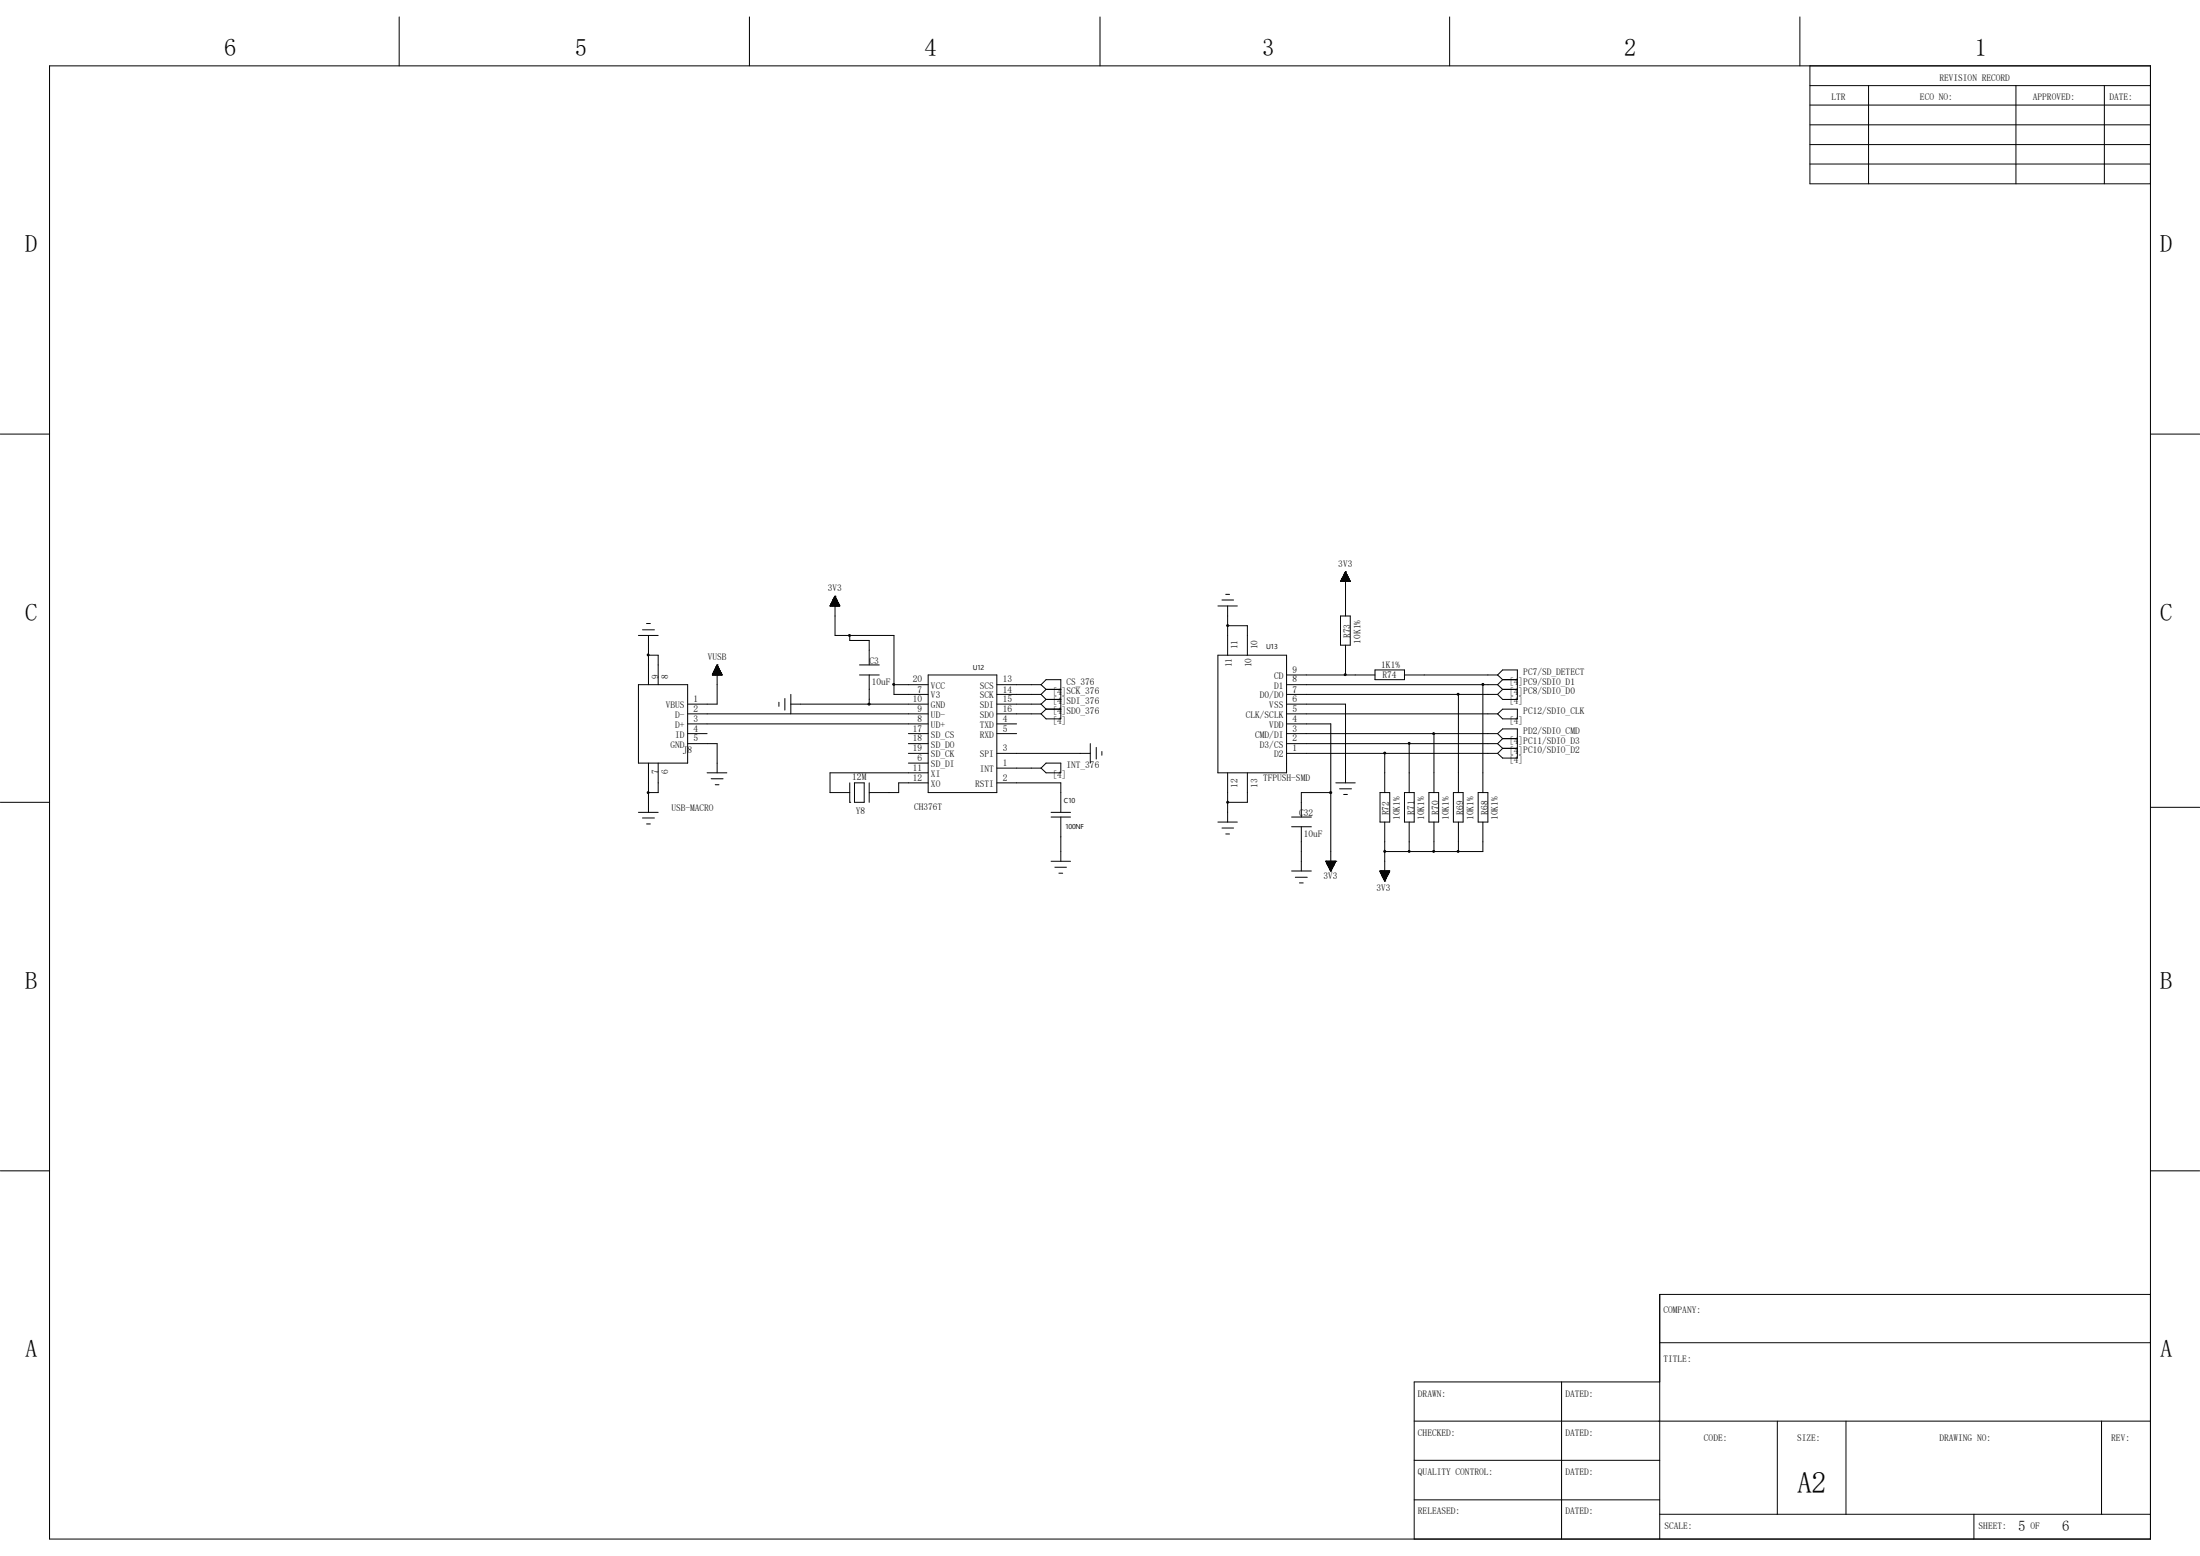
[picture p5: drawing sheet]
<svg xmlns="http://www.w3.org/2000/svg" width="297mm" height="210mm" viewBox="0 0 297 210" stroke-linecap="round" stroke-linejoin="round" font-family="sans-serif">
<g fill="none" stroke="#000" stroke-width=".14">
<path d="M6.7 8.9h283.6v198.8h-283.6zM53.9 2.3v6.6M101.2 2.3v6.6M148.5 2.3v6.6M195.7 2.3v6.6M243 2.3v6.6M244.3 8.9v15.9h46M244.3 16.8h46M244.3 11.6h46M244.3 14.2h46M244.3 19.5h46M252.3 11.6v13.2"/>
<path d="M272.2 11.6v13.2M284.1 11.6v13.2M244.3 22.1h46M0 58.6h6.7M290.3 58.6h6.7M181 78.4l1.3 .1M181.1 78.4h1.1M181.1 78.3v.2M181.1 78.3h1.1M181.1 78.2v.3M181.1 78.2h1.1v.3M181.1 78.1h1"/>
<path d="M181.1 78.1v.4M181.2 78.1h.9M181.2 78h.9v.5M181.2 78v.5M181.3 78h.7M181.3 77.9h.7M181.3 77.9v.6M181.4 77.8h.6v.7M181.4 77.7h.5M181.4 77.7h.5v.8M181.4 77.6v.9M181.4 77.6h.5"/>
<path d="M181.4 77.5v1M181.5 77.6h.4v.9M181.5 77.5h.3M181.5 77.4v1.1M181.5 77.4h.3M181.5 77.4h.2v1.1M181.5 77.3v1.2M181.6 77.3h.1M181.6 77.2v1.3M181.7 77.2h.1M181.7 77.2v5.9M181.7 77.2l-.7 1.3h1.3"/>
<path d="M181.7 77.2l.6 1.3M181.7 77.3v1.2M181.8 77.5v1M181.9 77.8h-.5v.7M182 77.9v.6M182.1 78.1v.4M182.2 78.4h-1.2v.1M182.2 78.3v.2M86.2 92.4h6.6v10.6h-6.6zM86.2 85.8h2.7M86.7 85h1.6M87.3 84.2h.5"/>
<path d="M87.5 88.4h1.4v4M87.5 85.8v6.6M92.8 99h2.7M92.8 97.7h32.5M92.8 96.4h32.5M96.2 91.1v-.1h1.3v.1M96.2 91h1.3M96.2 91.1v-.2h1.2v.2M96.3 90.8h1.1M96.3 90.8h1.1v.3M96.4 90.7h.9v.4M96.4 90.6h.8"/>
<path d="M96.4 90.7v.4M96.4 91.1v-.5h.8v.5M96.4 90.5h.8v.6M96.4 90.5v.6M96.5 90.5h.7M96.5 90.4h.6v.7M96.5 90.3v.8M96.5 90.3h.6M96.6 90.3h.5v.8M96.6 90.2h.4v.9M96.6 90.1h.4v1M96.6 90v1.1"/>
<path d="M96.7 90h.2M96.7 90h.2v1.1M96.7 89.9v1.2M96.7 89.9h.2M96.8 89.9h.1v1.2M96.8 89.8v1.3M96.8 89.7h.1M96.8 89.7l.7 1.4h-1.3M96.8 89.7v5.3h-4M96.8 89.7l-.6 1.4M96.8 89.8h.1M97 90.1h-.4v1"/>
<path d="M97.1 90.2h-.5v.9M97.3 90.8h-1v.3M105.2 94.8v.5M106 94.3v1.5M106.8 95h18.5M106.8 93.7v2.7M112.1 81.7l1.3 .1M112.1 81.8v-.2h1.2v.2M112.2 81.6h1.1M112.2 81.5h1v.3M112.2 81.5v.3M112.2 81.5h1"/>
<path d="M112.2 81.4h1v.4M112.2 81.4v.4M112.3 81.4h.9M112.3 81.8v-.5h.9v.5M112.3 81.3h.8M112.4 81.8v-.6h.7v.6M112.4 81.2h.7M112.4 81.1h.6v.7M112.4 81.1v.7M112.4 81.1h.6M112.4 81h.6v.8M112.4 80.9v.9"/>
<path d="M112.5 80.9h.4M112.5 80.9h.4v.9M112.5 80.9v.9M112.6 80.9h.3M112.6 80.8h.3v1M112.6 80.7v1.1M112.6 80.7h.3M112.6 80.7h.2v1.1M112.6 80.6v1.2M112.6 80.6h.2M112.7 80.6h.1v1.2M112.7 80.5h.1"/>
<path d="M112.7 80.5v5.3h8v7.9h4.6M112.7 80.5l-.6 1.3h1.3M112.7 80.5l.7 1.3M112.7 80.5v1.3M113.3 81.7h-1.2v.1M114.7 85.8v.6h2.6v3.3M116 91.1h2.7M116 89.7h2.7M117.3 91.1v3.9M120.7 92.4h4.6M122.6 99h2.7M125.3 91.1h9.3v15.9h-9.3z"/>
<path d="M134.6 99h2.6M134.6 97.7h2.6M134.6 96.4h5.9M134.6 95h5.9M134.6 93.7h5.9M134.6 92.4h5.9M140.5 92.4l.7-.7h2v5.3h-2l-.7-.6M140.5 92.4l.7 .6M140.5 93.7l.7 .7M140.5 95l.7 .7M141.2 93h2M141.2 94.4h2"/>
<path d="M141.2 93l-.7 .7M141.2 95.7h2M141.2 94.4l-.7 .6M141.2 95.7l-.7 .7M164.4 88.4h9.3v15.9h-9.3zM164.4 81.8h2.6M165 81h1.5M165.5 80.2h.5M165.7 81.8v6.6M165.7 84.5h2.7v3.9M173.7 91.1h11.9M173.7 99h28.5"/>
<path d="M173.7 97.7h6v19.9M173.7 96.4h28.5M173.7 95h8v10.7M173.7 93.7h28.5M173.7 92.4h28.5M181 83.1h1.3v4h-1.3zM181.7 87.1v4M185.6 90.4h4v1.3h-4zM189.6 91.1h12.6M193.6 99v8M196.9 93.7h.1M196.9 93.7v13.3"/>
<path d="M200.2 92.4h.1M200.2 92.4v14.6M202.2 91.1l.7-.7h2v4h-2l-.7-.7M202.2 96.4l.7-.7h2v1.3h-2zM202.2 91.1l.7 .6M202.2 99l.7-.6h2v3.9h-2l-.7-.6M202.2 92.4l.7 .6M202.2 99l.7 .7M202.9 91.7h2M202.9 93h2M202.9 91.7l-.7 .7M202.9 93l-.7 .7"/>
<path d="M202.9 99.7h2M202.9 99.7l-.7 .7M0 108.3h6.7M86.2 109.6h2.7M86.7 110.4h1.6M87.3 111.2h.5M87.5 103v6.6M88.9 103v4h-1.4M92.8 100.4h4v3.9M95.5 104.3h2.6M96 105.1h1.6M96.6 105.9h.5"/>
<path d="M114.7 108.3h.1M114.7 105.7v2.6M115.4 105.7h1.3v2.6h-1.3zM117.3 105.7v2.6M122.6 103h2.7M122.6 101.7h2.7M122.6 100.4h2.7M125.3 104.3h-13.2v2.7h2.6M125.3 105.7h-4v1.3h-4M134.6 105.7h8.6v3.9M134.6 101.7h12.6M134.6 103.7h5.9"/>
<path d="M141.2 103h2v1.3h-2l-.7-.6zM141.9 109.6h2.6M141.9 110.3h2.6M141.9 116.2h2.6M142.4 117.1h1.6M143 117.9h.5M143.2 110.3v5.9M147.2 100.4v2.6M148 100.9v1.5M148.8 101.4v.5M164.4 111h2.6M165 111.8h1.5"/>
<path d="M165.5 112.6h.5M165.7 104.3v6.7M168.4 104.3v4h-2.7M173.7 101.7h28.5M173.7 100.4h28.5M174.4 110.3h2.6M174.4 111.6h2.6M174.4 117.6h2.6M174.9 118.4h1.6M175.4 119.2h.5M175.7 111.6v6M179 116.2h.1"/>
<path d="M179 116.2h1.3M179 116.2l.7 1.4M179 116.3h1.3M179.1 116.4h1.2M179.1 116.2v.2h1.2v-.2M179.1 116.5h1.1M179.1 116.2v.3M179.2 116.2v.4M179.2 116.6h.9M179.2 116.2v.5M179.2 116.2v.6h.9v-.6M179.2 116.8h.9"/>
<path d="M179.3 116.8h.7M179.3 116.2v.7h.7M179.4 116.2v.9M179.4 117.1h.5M179.5 116.2v1h.4M179.5 116.2v1.1h.3M179.5 116.2v1.2M179.6 117.4h.1M179.6 116.2v1.3M179.6 117.5h.1M179.6 116.2v1.4M179.7 117.6h.1"/>
<path d="M179.7 107h-4v3.3M179.7 116.2v1.3h-.1M179.7 116.2v1.2h-.1M179.8 116.2v1.1h-.3M179.8 116.2v1h-.3M179.9 116.2v.9h-.4M180 116.2v.8h-.6M180 116.2v.7h-.7M180.1 116.2v.5h-.9M180.2 116.2v.4h-1M180.2 116.2v.3h-1.1M180.3 116.2h.1"/>
<path d="M180.3 105.7h2.7M180.3 116.2l-.6 1.4M180.8 106.5h1.7M181.4 107.2h.5M186.3 107h1.3v4h-1.3zM186.3 117.6h1.3M186.3 117.6l.6 1.3M186.3 117.6h1.3l-.7 1.3M186.4 117.6v.2h1.1v-.2M186.4 117.7h1.2M186.4 117.8h1.1M186.4 117.6v.3h1.1"/>
<path d="M186.5 118h.9M186.5 117.6v.4M186.5 117.6v.5h.9v-.5M186.6 118.1h.8M186.6 117.6v.6M186.6 118.2h.7M186.6 117.6v.7M186.6 118.3h.6M186.7 117.6v.8M186.7 118.4h.5M186.7 117.6v.9M186.8 118.5h.3"/>
<path d="M186.8 117.6v1.1h.3M186.9 117.6v1.1h.1M186.9 117.6v1.2M186.9 118.9h.1M186.9 101.7v5.3M186.9 111v7.9M186.9 118.8h.1M187 117.6v1.2h-.1M187.1 117.6v1.1h-.2M187.1 117.6v1h-.3M187.2 117.6v.9h-.5M187.2 117.6v.8h-.5"/>
<path d="M187.2 117.6v.7h-.6M187.3 117.6v.6h-.7M187.5 117.6v.3h-1M187.5 117.6v.3h-1.1M189.6 107h1.3v4h-1.3zM190.2 100.4v6.6M190.2 111v3.9M192.9 107h1.3v4h-1.3zM193.6 111v3.9M196.2 107h1.3v4h-1.3zM196.9 111v3.9M199.6 107h1.3v4h-1.3z"/>
<path d="M200.2 111v3.9h-13.3M202.2 100.4l.7 .6M202.9 101h2M202.9 101l-.7 .7M290.3 109h6.7M0 158h6.7M290.3 158h6.7M290.3 174.7h-66.2v33M190.9 191.8h99.4M190.9 197.1h33.2M210.8 186.5v21.2M224.1 181.2h66.2"/>
<path d="M224.1 186.5h-33.2v21.2M239.9 191.8v12.6M249.2 191.8v12.6M283.7 191.8v12.6M190.9 202.4h33.2M224.1 204.4h66.2M266.5 204.4v3.3"/>
</g>
<g fill="#000" stroke="#000" stroke-width=".14">
<path d="M117.2 94.9h.2v.2h-.2z" fill-rule="evenodd"/>
<path d="M179.5 106.9h.2v.2h-.2z" fill-rule="evenodd"/>
<circle cx="87.5" cy="88.4" r=".13"/>
<circle cx="114.7" cy="85.8" r=".13"/>
<circle cx="120.7" cy="92.4" r=".13"/>
<circle cx="165.7" cy="84.4" r=".13"/>
<circle cx="181.6" cy="91.1" r=".13"/>
<circle cx="193.5" cy="99" r=".13"/>
<circle cx="196.8" cy="93.7" r=".13"/>
<circle cx="200.2" cy="92.4" r=".13"/>
<circle cx="87.5" cy="107" r=".13"/>
<circle cx="165.7" cy="108.3" r=".13"/>
<circle cx="186.9" cy="101.6" r=".13"/>
<circle cx="186.9" cy="114.9" r=".13"/>
<circle cx="190.2" cy="100.3" r=".13"/>
<circle cx="190.2" cy="114.9" r=".13"/>
<circle cx="193.5" cy="114.9" r=".13"/>
<circle cx="196.8" cy="114.9" r=".13"/>
</g>
<text font-size="4" x="242.6" y="201.5">A2</text>
<g font-size="3.3">
<text x="30.3" y="7.6">6</text>
<text x="77.6" y="7.6">5</text>
<text x="124.8" y="7.6">4</text>
<text x="170.4" y="7.6">3</text>
<text x="219.3" y="7.6">2</text>
<text x="266.6" y="7.6">1</text>
<text x="3.4" y="34.1">D</text>
<text x="291.6" y="34.1">D</text>
<text x="3.4" y="83.8">C</text>
<text x="291.6" y="83.8">C</text>
<text x="3.4" y="133.5">B</text>
<text x="291.6" y="133.5">B</text>
<text x="3.4" y="183.2">A</text>
<text x="291.6" y="183.2">A</text>
</g>
<g font-size="2">
<text x="272.5" y="206.6">5</text>
<text x="278.4" y="206.6">6</text>
</g>
<g font-size="1.3">
<text x="261.8" y="10.9">REVISION RECORD</text>
<text x="247.3" y="13.5">LTR</text>
<text x="259.2" y="13.5">ECO NO:</text>
<text x="274.4" y="13.5">APPROVED:</text>
<text x="284.8" y="13.5">DATE:</text>
<text x="180.7" y="76.5">3V3</text>
<text x="111.8" y="79.8">3V3</text>
<text x="95.5" y="89.1">VUSB</text>
<text x="117.4" y="89.7">C3</text>
<text x="167.1" y="87.6" transform="rotate(-90 167.1 87.6)">11</text>
<text x="169.8" y="87.6" transform="rotate(-90 169.8 87.6)">10</text>
<text x="182.3" y="86.1" transform="rotate(-90 182.3 86.1)">R73</text>
<text x="183.7" y="86.9" transform="rotate(-90 183.7 86.9)">10K1%</text>
<text x="88.9" y="91.6" transform="rotate(-90 88.9 91.6)">9</text>
<text x="89.9" y="95.6">VBUS</text>
<text x="90.2" y="91.6" transform="rotate(-90 90.2 91.6)">8</text>
<text x="93.6" y="94.8">1</text>
<text x="117.7" y="92.4">10uF</text>
<text x="123.2" y="94.8">10</text>
<text x="123.2" y="92.1">20</text>
<text x="123.9" y="93.5">7</text>
<text x="125.7" y="95.6">GND</text>
<text x="125.7" y="94.3">V3</text>
<text x="125.7" y="93">VCC</text>
<text x="132.3" y="93">SCS</text>
<text x="132.3" y="94.3">SCK</text>
<text x="132.3" y="95.6">SDI</text>
<text x="135.4" y="92.1">13</text>
<text x="135.4" y="93.5">14</text>
<text x="135.4" y="94.8">15</text>
<text x="142.1" y="93.8">[4]SCK_376</text>
<text x="142.1" y="95.1">[4]SDI_376</text>
<text x="144" y="92.4">CS_376</text>
<text x="166.3" y="90.1" transform="rotate(-90 166.3 90.1)">11</text>
<text x="169" y="90.1" transform="rotate(-90 169 90.1)">10</text>
<text x="170.1" y="94.3">D0/DO</text>
<text x="171.4" y="95.6">VSS</text>
<text x="172" y="93">D1</text>
<text x="172" y="91.7">CD</text>
<text x="174.5" y="94.8">6</text>
<text x="174.5" y="93.5">7</text>
<text x="174.5" y="92.1">8</text>
<text x="174.5" y="90.8">9</text>
<text x="186.5" y="90.1">1K1%</text>
<text x="186.6" y="91.5">R74</text>
<text x="203.8" y="92.5">[4]PC9/SDIO_D1</text>
<text x="203.8" y="93.8">[4]PC8/SDIO_D0</text>
<text x="203.8" y="95.1">[4]</text>
<text x="205.7" y="91.1">PC7/SD_DETECT</text>
<text x="90.5" y="100.9">GND</text>
<text x="91.1" y="99.6">ID</text>
<text x="91.1" y="98.3">D+</text>
<text x="91.1" y="96.9">D-</text>
<text x="92.2" y="101.7">J8</text>
<text x="93.6" y="100.1">5</text>
<text x="93.6" y="98.8">4</text>
<text x="93.6" y="97.5">3</text>
<text x="93.6" y="96.1">2</text>
<text x="123.2" y="101.4">19</text>
<text x="123.2" y="100.1">18</text>
<text x="123.2" y="98.8">17</text>
<text x="123.9" y="97.5">8</text>
<text x="123.9" y="96.1">9</text>
<text x="125.7" y="100.9">SD_DO</text>
<text x="125.7" y="99.6">SD_CS</text>
<text x="125.7" y="98.3">UD+</text>
<text x="125.7" y="96.9">UD-</text>
<text x="132.3" y="96.9">SDO</text>
<text x="132.3" y="98.3">TXD</text>
<text x="132.3" y="99.6">RXD</text>
<text x="135.4" y="96.1">16</text>
<text x="135.4" y="97.5">4</text>
<text x="135.4" y="98.8">5</text>
<text x="135.4" y="101.4">3</text>
<text x="142.1" y="96.4">[4]SDO_376</text>
<text x="142.1" y="97.7">[4]</text>
<text x="168.2" y="96.9">CLK/SCLK</text>
<text x="169.5" y="99.6">CMD/DI</text>
<text x="170.1" y="100.9">D3/CS</text>
<text x="171.4" y="98.3">VDD</text>
<text x="174.5" y="101.4">1</text>
<text x="174.5" y="100.1">2</text>
<text x="174.5" y="98.8">3</text>
<text x="174.5" y="97.5">4</text>
<text x="174.5" y="96.1">5</text>
<text x="203.8" y="97.7">[4]</text>
<text x="203.8" y="101.7">[4]PC10/SDIO_D2</text>
<text x="203.8" y="100.4">[4]PC11/SDIO_D3</text>
<text x="205.7" y="96.4">PC12/SDIO_CLK</text>
<text x="205.7" y="99">PD2/SDIO_CMD</text>
<text x="88.9" y="104.4" transform="rotate(-90 88.9 104.4)">7</text>
<text x="90.2" y="104.4" transform="rotate(-90 90.2 104.4)">6</text>
<text x="115.1" y="105.2">12M</text>
<text x="123.2" y="105.4">12</text>
<text x="123.2" y="104.1">11</text>
<text x="123.9" y="102.7">6</text>
<text x="125.7" y="106.2">XO</text>
<text x="125.7" y="104.9">XI</text>
<text x="125.7" y="103.5">SD_DI</text>
<text x="125.7" y="102.2">SD_CK</text>
<text x="131.7" y="106.2">RSTI</text>
<text x="132.3" y="102.2">SPI</text>
<text x="132.3" y="104.2">INT</text>
<text x="135.4" y="103.4">1</text>
<text x="135.4" y="105.4">2</text>
<text x="142.1" y="105">[4]</text>
<text x="144" y="103.7">INT_376</text>
<text x="167.1" y="106.4" transform="rotate(-90 167.1 106.4)">12</text>
<text x="169.8" y="106.4" transform="rotate(-90 169.8 106.4)">13</text>
<text x="170.5" y="105.4">TFPUSH-SMD</text>
<text x="172" y="102.2">D2</text>
<text x="203.8" y="103">[4]</text>
<text x="90.6" y="109.5">USB-MACRO</text>
<text x="115.5" y="109.8">Y8</text>
<text x="123.4" y="109.4">CH376T</text>
<text x="175.4" y="110.2">C32</text>
<text x="176" y="112.9">10uF</text>
<text x="187.5" y="110.1" transform="rotate(-90 187.5 110.1)">R72</text>
<text x="189" y="110.7" transform="rotate(-90 189 110.7)">10K1%</text>
<text x="190.9" y="109.9" transform="rotate(-90 190.9 109.9)">R71</text>
<text x="192.3" y="110.7" transform="rotate(-90 192.3 110.7)">10K1%</text>
<text x="194.2" y="109.9" transform="rotate(-90 194.2 109.9)">R70</text>
<text x="195.6" y="110.7" transform="rotate(-90 195.6 110.7)">10K1%</text>
<text x="197.5" y="109.9" transform="rotate(-90 197.5 109.9)">R69</text>
<text x="198.9" y="110.7" transform="rotate(-90 198.9 110.7)">10K1%</text>
<text x="200.9" y="109.9" transform="rotate(-90 200.9 109.9)">R68</text>
<text x="202.2" y="110.7" transform="rotate(-90 202.2 110.7)">10K1%</text>
<text x="178.7" y="118.7">3V3</text>
<text x="185.8" y="120.2">3V3</text>
<text x="224.6" y="177.2">COMPANY:</text>
<text x="224.6" y="183.9">TITLE:</text>
<text x="191.4" y="188.5">DRAWN:</text>
<text x="211.3" y="188.5">DATED:</text>
<text x="191.4" y="193.8">CHECKED:</text>
<text x="211.3" y="193.8">DATED:</text>
<text x="230" y="194.5">CODE:</text>
<text x="242.6" y="194.5">SIZE:</text>
<text x="261.8" y="194.5">DRAWING NO:</text>
<text x="285" y="194.5">REV:</text>
<text x="191.4" y="199.1">QUALITY CONTROL:</text>
<text x="211.3" y="199.1">DATED:</text>
<text x="191.4" y="204.4">RELEASED:</text>
<text x="211.3" y="204.4">DATED:</text>
<text x="224.7" y="206.4">SCALE:</text>
<text x="267.1" y="206.4">SHEET:</text>
<text x="274.1" y="206.4">OF</text>
</g>
<g font-size="1">
<text x="170.9" y="87.6">U13</text>
<text x="131.3" y="90.4">U12</text>
<text x="143.6" y="108.4">C10</text>
<text x="143.8" y="111.9">100NF</text>
</g>
</svg>
